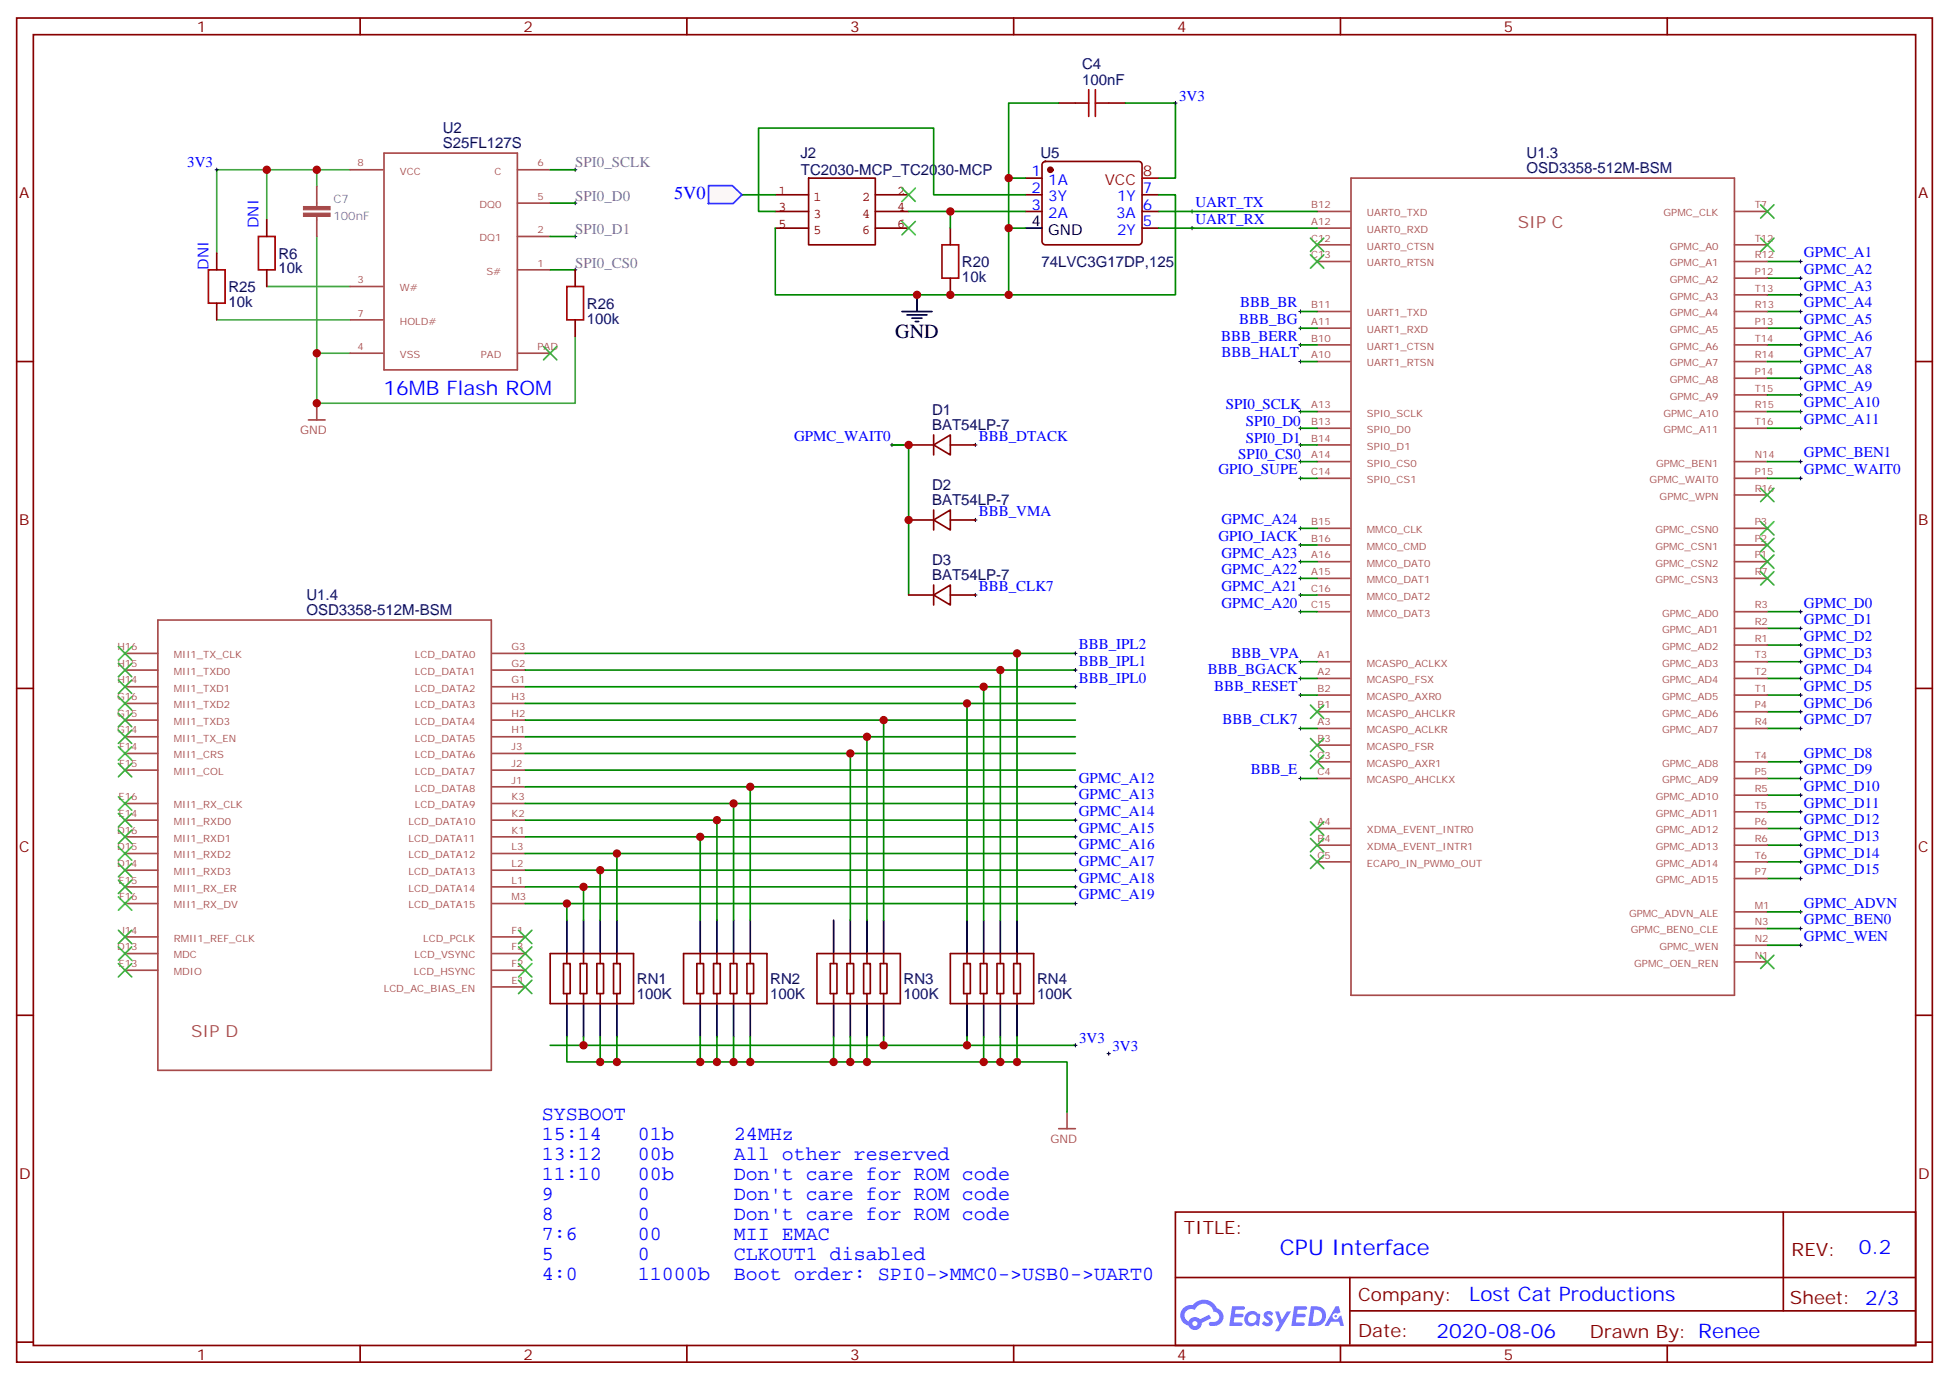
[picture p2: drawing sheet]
<svg xmlns="http://www.w3.org/2000/svg" width="412mm" height="292mm" viewBox="0 0 412 292" stroke-linecap="round" stroke-linejoin="round" font-family="sans-serif">
<g fill="none" stroke="#870000" stroke-width=".35">
<path d="M3.5 3.8h405.4v284.3h-405.4zM7.1 7.3h398.2v277.3h-398.2zM76.2 3.8v3.5M145.3 3.8v3.5M214.5 3.8v3.5M283.6 3.8v3.5M352.8 3.8v3.5M3.5 76.5h3.6M405.3 76.5h3.6M3.5 145.6h3.6M405.3 145.6h3.6M3.5 214.8h3.6"/>
<path d="M405.3 214.8h3.6M248.7 256.4h156.6v28.2h-156.6zM377.3 256.4v20.9M248.7 270.2h156.5M285.6 277.3h119.6M285.6 270.2v14.2M3.5 283.9h3.6M76.2 284.6v3.5M145.3 284.6v3.5M214.5 284.6v3.5M283.6 284.6v3.5M352.8 284.6v3.5"/>
<path d="M405.3 283.9h3.6"/>
</g>
<g fill="#5487ff">
<path d="M267.7 277.6a1.22 1.22 0 0 1 1.7 .2l-.4 .6a.47 .47 0 0 0-.3-.4 .47 .47 0 0 0-.5 .2v.1a1.55 1.55 0 0 1 1.1 1.5 1.34 1.34 0 0 1-2.3 .2l.5-.6 .7 .5a.29 .29 0 0 0 .3-.3 .29 .29 0 0 0-.2-.3 1.04 1.04 0 0 1-.6-1.7z"/>
<path d="M260.7 276.3h2.1a.43 .43 0 0 1 .5 .1 .43 .43 0 0 1 .1 .5l-.3 .2h-1.7l-.1 .8h1.5a.37 .37 0 0 1 .3 .4 .37 .37 0 0 1-.3 .4h-1.6l-.2 1.1h1.3a.43 .43 0 0 1 .5 0 .43 .43 0 0 1 .1 .5l-.3 .2h-2.5z"/>
<path d="M273.8 276.3h2.2a.43 .43 0 0 1 .4 .1 .43 .43 0 0 1 .1 .5l-.3 .2h-1.6l-.2 .8h1.6a.37 .37 0 0 1 .3 .4 .37 .37 0 0 1-.4 .4h-1.6l-.1 1.1h1.3a.43 .43 0 0 1 .4 0 .43 .43 0 0 1 .1 .5l-.3 .2h-2.4z"/>
<path d="M282.6 276.3h.7l.3 1.3-.6 .3a.69 .69 0 0 0-1 .3 .69 .69 0 0 0 .4 .9 .69 .69 0 0 0 .9-.6l.5-.2 .6 2.2h-.8l-.2-.9h-1.8l-.5 .9h-.8z"/>
<path d="M269.8 277.4h.8l.6 1.8 1.1-1.8h.9l-2.6 4.2h-.8l.9-1.5z"/>
<path d="M277.4 276.3l-.6 4.2h1.3a2.11 2.11 0 0 0 2.5-2.1 2.11 2.11 0 0 0-2.5-2.1zM278.1 277.1a1.39 1.39 0 0 1 1.7 1.4 1.39 1.39 0 0 1-1.8 1.3h-.3z"/>
<path d="M263.7 277.9a1.47 1.47 0 0 0-.1 2.1 1.47 1.47 0 0 0 2.1 .2l.7 .3 .3-2.3-.2-.3h-.4a1.49 1.49 0 0 0-2.4 0zM264.4 278.3a.92 .92 0 0 1 1.5 .5 .92 .92 0 0 1-1.3 1.1 .9 .9 0 0 1-.2-1.6z"/>
<path d="M250.4 276.7a2.18 2.18 0 0 0 1.1 3.7 1.44 1.44 0 0 0 1.6 .9 1.44 1.44 0 0 0 1.2-1.4l2-1.1-.5-.7-1.9 1a1.47 1.47 0 0 0-2.4 .4 1.39 1.39 0 0 1-.7-1.9 1.39 1.39 0 0 1 2-.5 2.08 2.08 0 0 1 2.2-1.3 2.08 2.08 0 0 1 1.8 1.7 1.07 1.07 0 0 1 1.2 1 1.07 1.07 0 0 1-1 1.1h-.7a.43 .43 0 0 0-.5 .4 .43 .43 0 0 0 .4 .5 2 2 0 0 0 2.4-1 2 2 0 0 0-.7-2.6l-.4-.2a2.98 2.98 0 0 0-5.1-.6l-1.1 .1zM252.3 280a.55 .55 0 0 1 1.1 0 .55 .55 0 0 1-1.1 0z"/>
<circle cx="282.6" cy="278.4" r=".26"/>
</g>
<g fill="none" stroke="#a64a4a" stroke-width=".35">
<path d="M67 39.4v3.5M74.1 35.9h6.9M81.3 32.4h28.2v45.8h-28.2zM109.5 35.9h6.9M285.9 37.7h81.1v172.8h-81.1zM67 43v.7M67 45.8v4.2M109.5 57.1h6.9M109.5 50h6.9M109.5 43h6.9M278.7 51.8h6.9M278.7 55.3h6.9"/>
<path d="M278.7 44.7h6.9M278.7 48.3h6.9M367 58.8h6.9M367 51.8h6.9M367 55.3h6.9M367 44.7h6.9M74.1 60.6h6.9M74.1 74.7h6.9M74.1 67.7h6.9M109.5 74.7h6.9M278.7 65.9h6.9M278.7 76.5h6.9"/>
<path d="M278.7 73h6.9M278.7 69.4h6.9M367 62.4h6.9M367 65.9h6.9M367 76.5h6.9M367 73h6.9M367 69.4h6.9M65.3 88.8h3.5M67 85.3v3.5M278.7 97.6h6.9M278.7 94.1h6.9M278.7 87.1h6.9"/>
<path d="M278.7 90.6h6.9M367 97.6h6.9M367 87.1h6.9M367 90.6h6.9M367 80h6.9M367 83.5h6.9M278.7 111.8h6.9M278.7 101.2h6.9M278.7 115.3h6.9M278.7 118.8h6.9M367 111.8h6.9M367 101.2h6.9"/>
<path d="M367 115.3h6.9M367 118.8h6.9M367 104.7h6.9M26.5 138.2h6.9M33.4 131.2h70.6v95.2h-70.6zM104.2 138.2h6.9M278.7 122.3h6.9M278.7 125.9h6.9M278.7 129.4h6.9M278.7 140h6.9M367 122.3h6.9M367 129.4h6.9"/>
<path d="M367 132.9h6.9M367 136.5h6.9M367 140h6.9M26.5 159.4h6.9M26.5 155.9h6.9M26.5 152.3h6.9M26.5 148.8h6.9M26.5 145.3h6.9M26.5 141.7h6.9M104.2 159.4h6.9M104.2 155.9h6.9M104.2 152.3h6.9"/>
<path d="M104.2 148.8h6.9M104.2 145.3h6.9M104.2 141.7h6.9M278.7 154.1h6.9M278.7 157.6h6.9M278.7 143.5h6.9M278.7 147h6.9M278.7 150.6h6.9M367 154.1h6.9M367 143.5h6.9M367 147h6.9M367 150.6h6.9"/>
<path d="M26.5 162.9h6.9M26.5 177h6.9M26.5 170h6.9M26.5 173.5h6.9M104.2 162.9h6.9M104.2 177h6.9M104.2 170h6.9M104.2 166.4h6.9M104.2 173.5h6.9M278.7 161.1h6.9M278.7 164.7h6.9M278.7 175.3h6.9"/>
<path d="M278.7 178.8h6.9M367 161.1h6.9M367 164.7h6.9M367 175.3h6.9M367 178.8h6.9M367 168.2h6.9M367 171.7h6.9M26.5 198.2h6.9M26.5 187.6h6.9M26.5 191.1h6.9M26.5 180.6h6.9M26.5 184.1h6.9"/>
<path d="M104.2 198.2h6.9M104.2 187.6h6.9M104.2 191.1h6.9M104.2 180.6h6.9M104.2 184.1h6.9M278.7 182.3h6.9M367 182.3h6.9M367 185.8h6.9M367 192.9h6.9M367 196.4h6.9M367 200h6.9M26.5 205.2h6.9"/>
<path d="M26.5 201.7h6.9M104.2 208.8h6.9M104.2 205.2h6.9M104.2 201.7h6.9M367 203.5h6.9"/>
</g>
<g fill="none" stroke="#000" stroke-width=".21">
<path d="M121.4 35.9h.7M121.7 35.6v.7M121.4 57.1h.7M121.4 43h.7M121.4 50h.7M121.7 42.6v.7M121.7 49.7v.7M121.7 56.7v.7M251.9 44.7h.7M251.9 48.3h.7M252.2 44.4v.7M252.2 47.9v.7"/>
<path d="M380.6 55.3h.8M380.6 58.8h.8M381 55v.7M381 58.5v.7M274.8 73h.7M274.8 76.5h.7M274.8 65.9h.7M274.8 69.4h.7M275.2 65.5v.8M275.2 69.1v.7M275.2 72.6v.7M275.2 76.1v.7"/>
<path d="M380.6 73h.8M380.6 76.5h.8M380.6 65.9h.8M380.6 69.4h.8M380.6 62.4h.8M381 62v.7M381 65.5v.8M381 69.1v.7M381 72.6v.7M381 76.1v.7M381 79.7v.7M188.4 94.1h.7"/>
<path d="M188.7 93.8v.7M206 94.1h.7M206.4 93.8v.7M274.8 87.1h.7M274.8 94.1h.7M274.8 90.6h.7M274.8 97.6h.7M275.2 86.7v.7M275.2 90.2v.7M275.2 93.8v.7M275.2 97.3v.7M380.6 87.1h.8"/>
<path d="M380.6 90.6h.8M380.6 97.6h.8M380.6 80h.8M380.6 83.5h.8M381 83.2v.7M381 86.7v.7M381 90.2v.7M381 97.3v.7M206 110h.7M206.4 109.6v.7M274.8 118.8h.7M275.2 118.5v.7"/>
<path d="M380.6 101.2h.8M381 100.8v.7M206 125.9h.7M206.4 125.5v.7M274.8 129.4h.7M274.8 125.9h.7M274.8 122.3h.7M274.8 140h.7M275.2 122v.7M275.2 125.5v.7M275.2 129v.8M275.2 139.6v.7"/>
<path d="M380.6 129.4h.8M380.6 132.9h.8M380.6 136.5h.8M380.6 140h.8M381 129v.8M381 132.6v.7M381 136.1v.7M381 139.6v.7M274.8 154.1h.7M274.8 143.5h.7M274.8 147h.7M275.2 143.2v.7"/>
<path d="M275.2 146.7v.7M275.2 153.7v.7M380.6 154.1h.8M380.6 143.5h.8M380.6 147h.8M380.6 150.6h.8M381 143.2v.7M381 146.7v.7M381 150.2v.7M381 153.7v.7M274.8 164.7h.7M275.2 164.3v.7"/>
<path d="M380.6 164.7h.8M380.6 161.1h.8M380.6 168.2h.8M380.6 171.7h.8M380.6 175.3h.8M380.6 178.8h.8M381 160.8v.7M381 164.3v.7M381 167.9v.7M381 171.4v.7M381 174.9v.7M381 178.4v.7"/>
<path d="M380.6 196.4h.8M380.6 200h.8M380.6 182.3h.8M380.6 185.8h.8M380.6 192.9h.8M381 182v.7M381 185.5v.7M381 192.5v.8M381 196.1v.7M381 199.6v.7"/>
</g>
<g fill="none" stroke="#008700" stroke-width=".35">
<path d="M213.4 37.7h3.6M224 21.8h-10.6v26.5h3.6M238.1 21.8h10.6v15.9h-3.5M157 41.2h7M164 48.3v14.1h49.4v-14.1M192.3 44.7h24.7M201.1 44.7v3.6M217 41.2h-19.4v-14.1h-37.1v17.6h3.5M245.2 41.2h3.5v21.2h-35.3M245.2 48.3h33.5M245.2 44.7h33.5M373.9 58.8h7.1"/>
<path d="M373.9 55.3h7.1M275.2 69.4h3.5M275.2 65.9h3.5M275.2 73h3.5M275.2 76.5h3.5M373.9 69.4h7.1M373.9 65.9h7.1M373.9 62.4h7.1M373.9 73h7.1M373.9 76.5h7.1M192.3 94.1h-3.6h3.6v31.8M275.2 97.6h3.5"/>
<path d="M275.2 90.6h3.5M275.2 94.1h3.5M275.2 87.1h3.5M373.9 97.6h7.1M373.9 90.6h7.1M373.9 87.1h7.1M373.9 80h7.1M373.9 83.5h7.1M275.2 118.8h3.5M373.9 101.2h7.1M111.1 138.2h116.4M275.2 129.4h3.5"/>
<path d="M275.2 140h3.5M275.2 122.3h3.5M275.2 125.9h3.5M373.9 129.4h7.1M373.9 132.9h7.1M373.9 136.5h7.1M373.9 140h7.1M111.1 148.8h116.4M111.1 152.3h116.4M111.1 155.9h116.4M111.1 145.3h116.4M111.1 141.7h116.4"/>
<path d="M111.1 159.4h116.4M275.2 143.5h3.5M275.2 147h3.5M275.2 154.1h3.5M373.9 143.5h7.1M373.9 147h7.1M373.9 150.6h7.1M373.9 154.1h7.1M111.1 166.4h116.4M111.1 177h116.4M111.1 173.5h116.4M111.1 170h116.4"/>
<path d="M111.1 162.9h116.4M275.2 164.7h3.5M373.9 161.1h7.1M373.9 164.7h7.1M373.9 168.2h7.1M373.9 171.7h7.1M373.9 175.3h7.1M373.9 178.8h7.1M111.1 180.6h116.4M111.1 184.1h116.4M111.1 187.6h116.4M111.1 191.1h116.4"/>
<path d="M373.9 182.3h7.1M373.9 185.8h7.1M373.9 196.4h7.1M373.9 200h7.1M373.9 192.9h7.1"/>
</g>
<path d="M56.4 35.9v10.6M67 35.9v3.5M74.1 35.9h-28.2v17.7M67 50v35.3h54.7v-14.1M45.9 67.7h28.2M56.4 60.6h17.7M67 74.7h7.1" fill="none" stroke="#4aa64a" stroke-width=".35"/>
<g fill="none" stroke="#3c3" stroke-width=".35">
<path d="M190.9 39.8l2.8 2.8M193.7 39.8l-2.8 2.8M190.9 46.8l2.8 2.9M193.7 46.8l-2.8 2.9M277.3 53.9l2.8 2.8M277.3 50.4l2.8 2.8M280.1 53.9l-2.8 2.8M280.1 50.4l-2.8 2.8M372.5 50.4l2.9 2.8M372.5 43.3l2.9 2.8M375.4 50.4l-2.9 2.8M375.4 43.3l-2.9 2.8"/>
<path d="M115 73.3l2.8 2.8M117.8 73.3l-2.8 2.8M372.5 117.4l2.9 2.8M372.5 113.9l2.9 2.8M372.5 103.3l2.9 2.8M372.5 110.3l2.9 2.9M375.4 117.4l-2.9 2.8M375.4 113.9l-2.9 2.8M375.4 103.3l-2.9 2.8M375.4 110.3l-2.9 2.9M25 136.8l2.9 2.8M27.9 136.8l-2.9 2.8"/>
<path d="M372.5 120.9l2.9 2.9M375.4 120.9l-2.9 2.9M25 158l2.9 2.8M25 154.4l2.9 2.9M25 150.9l2.9 2.8M25 147.4l2.9 2.8M25 143.9l2.9 2.8M25 140.3l2.9 2.9M27.9 158l-2.9 2.8M27.9 154.4l-2.9 2.9M27.9 150.9l-2.9 2.8M27.9 147.4l-2.9 2.8"/>
<path d="M27.9 143.9l-2.9 2.8M27.9 140.3l-2.9 2.9M277.3 149.2l2.8 2.8M277.3 156.2l2.8 2.8M277.3 159.7l2.8 2.9M280.1 149.2l-2.8 2.8M280.1 156.2l-2.8 2.8M280.1 159.7l-2.8 2.9M25 179.1l2.9 2.9M25 175.6l2.9 2.8M25 172.1l2.9 2.8M25 168.6l2.9 2.8"/>
<path d="M25 161.5l2.9 2.8M27.9 179.1l-2.9 2.9M27.9 175.6l-2.9 2.8M27.9 172.1l-2.9 2.8M27.9 168.6l-2.9 2.8M27.9 161.5l-2.9 2.8M277.3 173.8l2.8 2.9M277.3 177.4l2.8 2.8M280.1 173.8l-2.8 2.9M280.1 177.4l-2.8 2.8M25 196.8l2.9 2.8M25 189.7l2.9 2.8"/>
<path d="M25 186.2l2.9 2.8M25 182.7l2.9 2.8M27.9 196.8l-2.9 2.8M27.9 189.7l-2.9 2.8M27.9 186.2l-2.9 2.8M27.9 182.7l-2.9 2.8M109.7 196.8l2.8 2.8M112.5 196.8l-2.8 2.8M277.3 180.9l2.8 2.8M280.1 180.9l-2.8 2.8M25 203.8l2.9 2.9M25 200.3l2.9 2.8"/>
<path d="M27.9 203.8l-2.9 2.9M27.9 200.3l-2.9 2.8M109.7 200.3l2.8 2.8M109.7 203.8l2.8 2.9M109.7 207.4l2.8 2.8M112.5 200.3l-2.8 2.8M112.5 203.8l-2.8 2.9M112.5 207.4l-2.8 2.8M372.5 202.1l2.9 2.8M375.4 202.1l-2.9 2.8"/>
</g>
<path d="M217 37.7h3.5M220.7 34.4l.5-.3h19.7a.71 .71 0 0 1 .8 .8v16.2a.76 .76 0 0 1-.8 .7h-19.7a.76 .76 0 0 1-.7-.7v-16.2zM224 21.8h3.5M234.6 21.8h3.5M201.1 48.3v3.5M201.1 58.8v3.6M217 41.2h3.5M217 44.7h3.5M241.7 41.2h3.5M241.7 44.7h3.5M241.7 48.3h3.5" fill="none" stroke="#870000" stroke-width=".35"/>
<circle cx="222.2" cy="35.9" r=".53" fill="#870000" stroke="#870000" stroke-width=".35"/>
<path d="M217 48.3h3.5M190.9 65.9h6.3M191.9 66.6h4.2M193 67.3h2.1M193.7 68h.7M194 62.4v3.5" fill="none" stroke="#000" stroke-width=".35"/>
<path d="M241.7 37.7h3.5" fill="none" stroke="#f00" stroke-width=".35"/>
<path d="M230.4 19v5.6M231.8 19v5.6M227.5 21.8h2.9M231.8 21.8h2.8M199.3 51.8h3.5v7h-3.5z" fill="none" stroke="#a10000" stroke-width=".35"/>
<path d="M171.1 37.7h14.1v14.1h-14.1zM164 41.2h7.1M164 44.7h7.1M164 48.3h7.1M185.2 41.2h7.1M185.2 44.7h7.1M185.2 48.3h7.1" fill="none" stroke="#850000" stroke-width=".35"/>
<g fill="#a64a4a" stroke="#a64a4a" stroke-width=".21">
<path d="M64.2 43.7h5.6v.7h-5.6z"/>
<path d="M64.2 45.1h5.6v.7h-5.6z"/>
</g>
<path d="M149.9 39.3h5.1l2 1.9-1.9 1.9h-5.3z" fill="#fff7f7" stroke="#420aff" stroke-width=".35"/>
<g fill="none" stroke="#870000" stroke-width=".35">
<path d="M45.9 53.6v3.5M56.4 46.5v3.5M56.4 57.1v3.5M121.7 57.1v3.5M45.9 64.1v3.6M121.7 67.7v3.5M192.3 94.1h5.3M197.6 94.1l3.5-2.1v4.2zM197.6 92v4.2M201.1 94.1h5.3M192.3 110h5.3M197.6 110l3.5-2.1v4.2z"/>
<path d="M197.6 107.9v4.2M201.1 110h5.3M192.3 125.9h5.3M197.6 125.9l3.5-2.1v4.2zM197.6 123.8v4.2M201.1 125.9h5.3M116.4 201.7h17.7v10.6h-17.7zM119.2 203.8h1.4v6.4h-1.4zM119.9 201.7v2.1M119.9 210.2v2.1M122.8 203.8h1.4v6.4h-1.4zM123.5 201.7v2.1"/>
<path d="M123.5 210.2v2.1M126.3 203.8h1.4v6.4h-1.4zM127 201.7v2.1M127 210.2v2.1M129.8 203.8h1.4v6.4h-1.4zM130.5 201.7v2.1M130.5 210.2v2.1M144.6 201.7h17.7v10.6h-17.7zM147.5 203.8h1.4v6.4h-1.4zM148.2 201.7v2.1M148.2 210.2v2.1M151 203.8h1.4v6.4h-1.4z"/>
<path d="M151.7 201.7v2.1M151.7 210.2v2.1M154.5 203.8h1.4v6.4h-1.4zM155.2 201.7v2.1M155.2 210.2v2.1M158 203.8h1.5v6.4h-1.5zM158.7 201.7v2.1M158.7 210.2v2.1M172.9 201.7h17.6v10.6h-17.6zM175.7 203.8h1.4v6.4h-1.4zM176.4 201.7v2.1M176.4 210.2v2.1"/>
<path d="M179.2 203.8h1.4v6.4h-1.4zM179.9 201.7v2.1M179.9 210.2v2.1M182.7 203.8h1.4v6.4h-1.4zM183.4 201.7v2.1M183.4 210.2v2.1M186.3 203.8h1.4v6.4h-1.4zM187 201.7v2.1M187 210.2v2.1M201.1 201.7h17.6v10.6h-17.6zM203.9 203.8h1.4v6.4h-1.4zM204.6 201.7v2.1"/>
<path d="M204.6 210.2v2.1M207.4 203.8h1.4v6.4h-1.4zM208.1 201.7v2.1M208.1 210.2v2.1M211 203.8h1.4v6.4h-1.4zM211.7 201.7v2.1M211.7 210.2v2.1M214.5 203.8h1.4v6.4h-1.4zM215.2 201.7v2.1M215.2 210.2v2.1"/>
</g>
<path d="M44.1 57.1h3.5v7h-3.5zM54.7 50h3.5v7.1h-3.5zM119.9 60.6h3.6v7.1h-3.6z" fill="none" stroke="#a10000" stroke-width=".35"/>
<g fill="none" stroke="#000" stroke-width=".21">
<path d="M45.5 35.9h.7M45.9 35.6v.7M248.4 21.8h.7M248.7 21.4v.8M274.8 111.8h.7M274.8 101.2h.7M274.8 115.3h.7M275.2 100.8v.7M275.2 111.4v.7M275.2 114.9v.7M227.2 138.2h.7M227.5 137.9v.7"/>
<path d="M227.2 145.3h.7M227.2 141.7h.7M227.5 141.4v.7M227.5 144.9v.7M227.2 177h.7M227.2 173.5h.7M227.2 170h.7M227.2 166.4h.7M227.5 166.1v.7M227.5 169.6v.7M227.5 173.1v.7M227.5 176.7v.7"/>
<path d="M227.2 191.1h.7M227.2 187.6h.7M227.2 184.1h.7M227.2 180.6h.7M227.5 180.2v.7M227.5 183.7v.7M227.5 187.3v.7M227.5 190.8v.7M227.2 221.1h.7M227.5 220.8v.7"/>
</g>
<g fill="none" stroke="#008700" stroke-width=".35">
<path d="M116.4 35.9h5.3M116.4 57.1h5.3M116.4 50h5.3M116.4 43h5.3M275.2 111.8h3.5M275.2 101.2h3.5M275.2 115.3h3.5M215.2 138.2v56.5M179.9 159.4v35.3M183.4 155.9v38.8M187 152.3v42.4M204.6 148.8v45.9"/>
<path d="M208.1 145.3v49.4M211.7 141.7v53M148.2 177v17.7M151.7 173.5v21.2M155.2 170v24.7M158.7 166.4v28.3M119.9 191.1v3.6M123.5 187.6v7.1M127 184.1v10.6M130.5 180.6v14.1M119.9 219.4v5.2h105.9v10.6M123.5 219.4v1.7"/>
<path d="M127 219.4v5.2M130.5 219.4v5.2M148.2 219.4v5.2M151.7 219.4v5.2M155.2 219.4v5.2M158.7 219.4v5.2M176.4 219.4v5.2M179.9 219.4v5.2M183.4 219.4v5.2M187 219.4v1.7M204.6 219.4v1.7M208.1 219.4v5.2"/>
<path d="M211.7 219.4v5.2M215.2 219.4v5.2M116.4 221.1h111.1"/>
</g>
<g fill="none" stroke="#000" stroke-width=".35">
<path d="M119.9 194.7v7M123.5 194.7v7M127 194.7v7M130.5 194.7v7M148.2 194.7v7M151.7 194.7v7M155.2 194.7v7M158.7 194.7v7M176.4 194.7v7M179.9 194.7v7M183.4 194.7v7M187 194.7v7"/>
<path d="M204.6 194.7v7M208.1 194.7v7M211.7 194.7v7M215.2 194.7v7M119.9 212.3v7.1M123.5 212.3v7.1M127 212.3v7.1M130.5 212.3v7.1M148.2 212.3v7.1M151.7 212.3v7.1M155.2 212.3v7.1M158.7 212.3v7.1"/>
<path d="M176.4 212.3v7.1M179.9 212.3v7.1M183.4 212.3v7.1M187 212.3v7.1M204.6 212.3v7.1M208.1 212.3v7.1M211.7 212.3v7.1M215.2 212.3v7.1"/>
</g>
<path d="M224 238.8h3.5M225.8 235.2v3.6" fill="none" stroke="#a64a4a" stroke-width=".35"/>
<g fill="#c00">
<circle cx="56.4" cy="35.9" r=".88"/>
<circle cx="67" cy="35.9" r=".88"/>
<circle cx="192.3" cy="94.1" r=".88"/>
<circle cx="213.4" cy="48.3" r=".88"/>
<circle cx="201.1" cy="44.7" r=".88"/>
<circle cx="201.1" cy="62.4" r=".88"/>
<circle cx="213.4" cy="62.4" r=".88"/>
<circle cx="213.4" cy="37.7" r=".88"/>
<circle cx="194" cy="62.4" r=".88"/>
<circle cx="192.3" cy="110" r=".88"/>
<circle cx="67" cy="74.7" r=".88"/>
<circle cx="67" cy="85.3" r=".88"/>
<circle cx="127" cy="184.1" r=".88"/>
<circle cx="130.5" cy="180.6" r=".88"/>
<circle cx="119.9" cy="191.1" r=".88"/>
<circle cx="123.5" cy="187.6" r=".88"/>
<circle cx="148.2" cy="177" r=".88"/>
<circle cx="151.7" cy="173.5" r=".88"/>
<circle cx="155.2" cy="170" r=".88"/>
<circle cx="158.8" cy="166.4" r=".88"/>
<circle cx="179.9" cy="159.4" r=".88"/>
<circle cx="183.4" cy="155.9" r=".88"/>
<circle cx="187" cy="152.3" r=".88"/>
<circle cx="204.6" cy="148.8" r=".88"/>
<circle cx="208.1" cy="145.3" r=".88"/>
<circle cx="211.7" cy="141.7" r=".88"/>
<circle cx="215.2" cy="138.2" r=".88"/>
<circle cx="123.5" cy="221.1" r=".88"/>
<circle cx="204.6" cy="221.1" r=".88"/>
<circle cx="187" cy="221.1" r=".88"/>
<circle cx="127" cy="224.6" r=".88"/>
<circle cx="130.5" cy="224.6" r=".88"/>
<circle cx="148.2" cy="224.6" r=".88"/>
<circle cx="151.7" cy="224.6" r=".88"/>
<circle cx="155.2" cy="224.6" r=".88"/>
<circle cx="158.8" cy="224.6" r=".88"/>
<circle cx="176.4" cy="224.6" r=".88"/>
<circle cx="179.9" cy="224.6" r=".88"/>
<circle cx="183.4" cy="224.6" r=".88"/>
<circle cx="208.1" cy="224.6" r=".88"/>
<circle cx="211.7" cy="224.6" r=".88"/>
<circle cx="215.2" cy="224.6" r=".88"/>
</g>
<path d="M234.2 222.9h.7M234.6 222.5v.7" fill="none" stroke="#000" stroke-width=".21"/>
<text font-size="4.6" fill="#00f" x="270.8" y="265.4">CPU Interface</text>
<text font-size="4.2" x="189.4" y="71.5">GND</text>
<g font-size="4.2" fill="#00f">
<text x="81.1" y="83.5">16MB Flash ROM</text>
<text x="114.7" y="237">SYSBOOT</text>
<text x="114.7" y="241.2">15:14</text>
<text x="114.7" y="245.5">13:12</text>
<text x="135" y="241.2">01b</text>
<text x="135" y="245.5">00b</text>
<text x="155.3" y="241.2">24MHz</text>
<text x="155.3" y="245.5">All other reserved</text>
<text x="114.7" y="249.7">11:10</text>
<text x="135" y="249.7">00b</text>
<text x="155.3" y="249.7">Don't care for ROM code</text>
<text x="114.7" y="253.9">9</text>
<text x="135" y="253.9">0</text>
<text x="155.3" y="253.9">Don't care for ROM code</text>
<text x="114.7" y="258.2">8</text>
<text x="114.7" y="262.4">7:6</text>
<text x="135" y="258.2">0</text>
<text x="135" y="262.4">00</text>
<text x="155.3" y="258.2">Don't care for ROM code</text>
<text x="155.3" y="262.4">MII EMAC</text>
<text x="114.7" y="266.6">5</text>
<text x="135" y="266.6">0</text>
<text x="155.3" y="266.6">CLKOUT1 disabled</text>
<text x="393.3" y="265.2">0.2</text>
<text x="114.7" y="270.9">4:0</text>
<text x="135" y="270.9">11000b</text>
<text x="155.3" y="270.9">Boot order: SPI0-&gt;MMC0-&gt;USB0-&gt;UART0</text>
<text x="310.9" y="275.2">Lost Cat Productions</text>
<text x="304" y="283">2020-08-06</text>
</g>
<text font-size="3.9" fill="#00f" x="142.6" y="42.1">5V0</text>
<g font-size="3.9" fill="#800">
<text x="250.5" y="261">TITLE:</text>
<text x="379.1" y="265.7">REV:</text>
<text x="287.4" y="275.2">Company:</text>
<text x="378.7" y="275.8">Sheet: 2/3</text>
<text x="287.4" y="282.9">Date:</text>
<text x="336.4" y="282.9">Drawn By: Renee</text>
</g>
<g font-size="3.5" fill="#a54b4b">
<text x="321.1" y="48.3">SIP C</text>
<text x="40.5" y="219.4">SIP D</text>
</g>
<g font-size="3.2" fill="#800">
<text x="41.6" y="6.8">1</text>
<text x="110.8" y="6.8">2</text>
<text x="179.9" y="6.8">3</text>
<text x="249.1" y="6.8">4</text>
<text x="318.2" y="6.8">5</text>
<text x="4.1" y="41.9">A</text>
<text x="405.9" y="41.9">A</text>
<text x="4.1" y="111.1">B</text>
<text x="405.9" y="111.1">B</text>
<text x="4.1" y="180.2">C</text>
<text x="405.9" y="180.2">C</text>
<text x="4.1" y="249.3">D</text>
<text x="405.9" y="249.3">D</text>
<text x="41.6" y="287.6">1</text>
<text x="110.8" y="287.6">2</text>
<text x="179.9" y="287.6">3</text>
<text x="249.1" y="287.6">4</text>
<text x="318.2" y="287.6">5</text>
</g>
<g font-size="3.2" fill="#000080">
<text x="229" y="17.9">100nF</text>
<text x="229" y="14.7">C4</text>
<text x="93.7" y="28.2">U2</text>
<text x="93.7" y="31.3">S25FL127S</text>
<text x="169.4" y="33.5">J2</text>
<text x="220.1" y="33.5">U5</text>
<text x="323" y="33.5">U1.3</text>
<text x="169.5" y="37">TC2030-MCP_TC2030-MCP</text>
<text x="323" y="36.6">OSD3358-512M-BSM</text>
<text x="58.9" y="57.9">10k</text>
<text x="58.9" y="54.7">R6</text>
<text x="203.6" y="59.6">10k</text>
<text x="203.6" y="56.5">R20</text>
<text x="220.4" y="56.4">74LVC3G17DP,125</text>
<text x="48.3" y="64.9">10k</text>
<text x="48.3" y="61.8">R25</text>
<text x="124.2" y="65.3">R26</text>
<text x="124.2" y="68.4">100k</text>
<text x="197.2" y="87.8">D1</text>
<text x="197.2" y="90.9">BAT54LP-7</text>
<text x="197.2" y="106.8">BAT54LP-7</text>
<text x="197.2" y="103.6">D2</text>
<text x="197.2" y="119.5">D3</text>
<text x="197.2" y="122.7">BAT54LP-7</text>
<text x="64.8" y="130.1">OSD3358-512M-BSM</text>
<text x="64.8" y="127">U1.4</text>
<text x="134.8" y="208.1">RN1</text>
<text x="163" y="208.1">RN2</text>
<text x="191.2" y="208.1">RN3</text>
<text x="219.4" y="208.1">RN4</text>
<text x="134.8" y="211.4">100K</text>
<text x="163" y="211.4">100K</text>
<text x="191.2" y="211.4">100K</text>
<text x="219.4" y="211.4">100K</text>
</g>
<g font-size="3.2" fill="#00f">
<text x="249.5" y="21.3">3V3</text>
<text x="39.6" y="35.4">3V3</text>
<text x="218.3" y="37.3">1</text>
<text x="218.3" y="40.9">2</text>
<text x="221.8" y="39.1">1A</text>
<text x="241.8" y="40.9">7</text>
<text x="218.3" y="44.4">3</text>
<text x="221.8" y="42.6">3Y</text>
<text x="221.8" y="46.1">2A</text>
<text x="236.2" y="46.1">3A</text>
<text x="236.4" y="42.6">1Y</text>
<text x="241.8" y="47.9">5</text>
<text x="241.8" y="44.4">6</text>
<text x="252.9" y="43.9">UART_TX</text>
<text x="252.9" y="47.4">UART_RX</text>
<text x="54.7" y="48.3" transform="rotate(-90 54.7 48.3)">DNI</text>
<text x="236.4" y="49.7">2Y</text>
<text x="44.1" y="57.1" transform="rotate(-90 44.1 57.1)">DNI</text>
<text x="381.7" y="54.4">GPMC_A1</text>
<text x="381.7" y="58">GPMC_A2</text>
<text x="262.4" y="65">BBB_BR</text>
<text x="381.7" y="61.5">GPMC_A3</text>
<text x="381.7" y="65">GPMC_A4</text>
<text x="262.2" y="68.5">BBB_BG</text>
<text x="381.7" y="68.5">GPMC_A5</text>
<text x="258.4" y="72.1">BBB_BERR</text>
<text x="258.5" y="75.6">BBB_HALT</text>
<text x="381.7" y="72.1">GPMC_A6</text>
<text x="381.7" y="75.6">GPMC_A7</text>
<text x="381.7" y="79.1">GPMC_A8</text>
<text x="381.7" y="82.7">GPMC_A9</text>
<text x="259.4" y="86.6">SPI0_SCLK</text>
<text x="381.7" y="86.2">GPMC_A10</text>
<text x="381.7" y="89.7">GPMC_A11</text>
<text x="168" y="93.2">GPMC_WAIT0</text>
<text x="207.1" y="93.2">BBB_DTACK</text>
<text x="263.6" y="93.6">SPI0_D1</text>
<text x="263.6" y="90.1">SPI0_D0</text>
<text x="257.8" y="100.3">GPIO_SUPE</text>
<text x="262" y="97.2">SPI0_CS0</text>
<text x="381.7" y="100.3">GPMC_WAIT0</text>
<text x="381.7" y="96.8">GPMC_BEN1</text>
<text x="207.1" y="109.1">BBB_VMA</text>
<text x="258.5" y="110.9">GPMC_A24</text>
<text x="257.8" y="114.4">GPIO_IACK</text>
<text x="258.5" y="117.9">GPMC_A23</text>
<text x="207.1" y="125">BBB_CLK7</text>
<text x="258.5" y="125">GPMC_A21</text>
<text x="258.5" y="121.5">GPMC_A22</text>
<text x="258.5" y="128.5">GPMC_A20</text>
<text x="381.7" y="128.5">GPMC_D0</text>
<text x="228.2" y="137.3">BBB_IPL2</text>
<text x="381.7" y="132">GPMC_D1</text>
<text x="381.7" y="135.6">GPMC_D2</text>
<text x="228.2" y="140.9">BBB_IPL1</text>
<text x="255.5" y="142.6">BBB_BGACK</text>
<text x="260.6" y="139.1">BBB_VPA</text>
<text x="381.7" y="139.1">GPMC_D3</text>
<text x="381.7" y="142.6">GPMC_D4</text>
<text x="228.2" y="144.4">BBB_IPL0</text>
<text x="256.9" y="146.2">BBB_RESET</text>
<text x="381.7" y="146.2">GPMC_D5</text>
<text x="381.7" y="149.7">GPMC_D6</text>
<text x="258.7" y="153.2">BBB_CLK7</text>
<text x="381.7" y="153.2">GPMC_D7</text>
<text x="381.7" y="160.3">GPMC_D8</text>
<text x="228.2" y="165.6">GPMC_A12</text>
<text x="264.7" y="163.8">BBB_E</text>
<text x="381.7" y="163.8">GPMC_D9</text>
<text x="381.7" y="167.3">GPMC_D10</text>
<text x="228.2" y="172.6">GPMC_A14</text>
<text x="228.2" y="169.1">GPMC_A13</text>
<text x="381.7" y="170.9">GPMC_D11</text>
<text x="228.2" y="179.7">GPMC_A16</text>
<text x="228.2" y="176.1">GPMC_A15</text>
<text x="381.7" y="174.4">GPMC_D12</text>
<text x="381.7" y="177.9">GPMC_D13</text>
<text x="228.2" y="183.2">GPMC_A17</text>
<text x="381.7" y="181.4">GPMC_D14</text>
<text x="381.7" y="185">GPMC_D15</text>
<text x="228.2" y="190.3">GPMC_A19</text>
<text x="228.2" y="186.7">GPMC_A18</text>
<text x="381.7" y="195.5">GPMC_BEN0</text>
<text x="381.7" y="192">GPMC_ADVN</text>
<text x="381.7" y="199.1">GPMC_WEN</text>
<text x="228.3" y="220.6">3V3</text>
<text x="235.4" y="222.4">3V3</text>
</g>
<g font-size="3.2" fill="#838383">
<text x="121.7" y="35.4">SPI0_SCLK</text>
<text x="121.7" y="42.5">SPI0_D0</text>
<text x="121.7" y="49.5">SPI0_D1</text>
<text x="121.7" y="56.6">SPI0_CS0</text>
</g>
<g font-size="3.2" fill="#f00">
<text x="233.7" y="39.1">VCC</text>
<text x="241.8" y="37.3">8</text>
</g>
<g font-size="3.2">
<text x="218.3" y="47.9">4</text>
<text x="221.8" y="49.7">GND</text>
</g>
<g font-size="2.8" fill="#840000">
<text x="164.7" y="41.2">1</text>
<text x="189.9" y="41.2">2</text>
<text x="164.7" y="44.7">3</text>
<text x="172.2" y="42.5">1</text>
<text x="172.2" y="46.1">3</text>
<text x="182.5" y="42.5">2</text>
<text x="182.5" y="46.1">4</text>
<text x="189.9" y="44.7">4</text>
<text x="164.7" y="48.2">5</text>
<text x="172.2" y="49.6">5</text>
<text x="182.5" y="49.6">6</text>
<text x="189.9" y="48.2">6</text>
</g>
<g font-size="2.5" fill="#838383">
<text x="70.6" y="46.5">100nF</text>
<text x="70.6" y="43">C7</text>
</g>
<g font-size="2.5" fill="#a54b4b">
<text x="63.5" y="91.9">GND</text>
<text x="222.2" y="241.8">GND</text>
</g>
<g font-size="2.1" fill="#a54b4b">
<text x="75.6" y="35.2">8</text>
<text x="113.7" y="35.2">6</text>
<text x="84.6" y="37">VCC</text>
<text x="104.6" y="37">C</text>
<text x="101.5" y="44">DQ0</text>
<text x="113.7" y="42.3">5</text>
<text x="277.4" y="44">B12</text>
<text x="277.4" y="47.6">A12</text>
<text x="289.2" y="45.8">UART0_TXD</text>
<text x="352" y="45.8">GPMC_CLK</text>
<text x="371.3" y="44">T7</text>
<text x="101.5" y="51.1">DQ1</text>
<text x="113.7" y="49.3">2</text>
<text x="277.4" y="51.1">C12</text>
<text x="289.2" y="52.8">UART0_CTSN</text>
<text x="289.2" y="49.3">UART0_RXD</text>
<text x="353.3" y="52.8">GPMC_A0</text>
<text x="371.3" y="51.1">T12</text>
<text x="75.6" y="59.9">3</text>
<text x="102.9" y="58.1">S#</text>
<text x="113.7" y="56.4">1</text>
<text x="277.4" y="54.6">C13</text>
<text x="289.2" y="56.4">UART0_RTSN</text>
<text x="353.3" y="59.9">GPMC_A2</text>
<text x="353.3" y="56.4">GPMC_A1</text>
<text x="371.3" y="58.1">P12</text>
<text x="371.3" y="54.6">R12</text>
<text x="84.6" y="61.6">W#</text>
<text x="277.4" y="65.2">B11</text>
<text x="353.3" y="63.4">GPMC_A3</text>
<text x="371.3" y="61.7">T13</text>
<text x="371.3" y="65.2">R13</text>
<text x="75.6" y="67">7</text>
<text x="84.6" y="68.7">HOLD#</text>
<text x="277.4" y="68.7">A11</text>
<text x="289.2" y="70.5">UART1_RXD</text>
<text x="289.2" y="66.9">UART1_TXD</text>
<text x="353.3" y="66.9">GPMC_A4</text>
<text x="353.3" y="70.5">GPMC_A5</text>
<text x="371.3" y="68.7">P13</text>
<text x="75.6" y="74">4</text>
<text x="84.6" y="75.8">VSS</text>
<text x="101.8" y="75.8">PAD</text>
<text x="113.7" y="74">PAD</text>
<text x="277.4" y="72.3">B10</text>
<text x="277.4" y="75.8">A10</text>
<text x="289.2" y="77.5">UART1_RTSN</text>
<text x="289.2" y="74">UART1_CTSN</text>
<text x="353.3" y="74">GPMC_A6</text>
<text x="353.3" y="77.5">GPMC_A7</text>
<text x="371.3" y="72.3">T14</text>
<text x="371.3" y="75.8">R14</text>
<text x="353.3" y="81.1">GPMC_A8</text>
<text x="371.3" y="79.3">P14</text>
<text x="371.3" y="82.8">T15</text>
<text x="277.4" y="89.9">B13</text>
<text x="277.4" y="86.4">A13</text>
<text x="289.2" y="88.1">SPI0_SCLK</text>
<text x="352" y="88.1">GPMC_A10</text>
<text x="353.3" y="84.6">GPMC_A9</text>
<text x="371.3" y="89.9">T16</text>
<text x="371.3" y="86.4">R15</text>
<text x="277.4" y="93.4">B14</text>
<text x="289.2" y="95.2">SPI0_D1</text>
<text x="289.2" y="91.6">SPI0_D0</text>
<text x="352" y="91.6">GPMC_A11</text>
<text x="277.4" y="100.5">C14</text>
<text x="277.4" y="97">A14</text>
<text x="289.2" y="98.7">SPI0_CS0</text>
<text x="350.4" y="98.7">GPMC_BEN1</text>
<text x="371.3" y="97">N14</text>
<text x="371.3" y="100.5">P15</text>
<text x="289.2" y="102.2">SPI0_CS1</text>
<text x="349" y="102.2">GPMC_WAIT0</text>
<text x="351.2" y="105.7">GPMC_WPN</text>
<text x="371.3" y="104">R16</text>
<text x="277.4" y="111.1">B15</text>
<text x="289.2" y="112.8">MMC0_CLK</text>
<text x="350.3" y="112.8">GPMC_CSN0</text>
<text x="371.3" y="111.1">P3</text>
<text x="277.4" y="114.6">B16</text>
<text x="277.4" y="118.1">A16</text>
<text x="289.2" y="116.3">MMC0_CMD</text>
<text x="289.2" y="119.9">MMC0_DAT0</text>
<text x="350.3" y="116.3">GPMC_CSN1</text>
<text x="350.3" y="119.9">GPMC_CSN2</text>
<text x="371.3" y="114.6">P2</text>
<text x="371.3" y="118.1">P1</text>
<text x="277.4" y="125.2">C16</text>
<text x="277.4" y="121.6">A15</text>
<text x="289.2" y="123.4">MMC0_DAT1</text>
<text x="350.3" y="123.4">GPMC_CSN3</text>
<text x="371.3" y="121.6">R7</text>
<text x="277.4" y="128.7">C15</text>
<text x="289.2" y="126.9">MMC0_DAT2</text>
<text x="289.2" y="130.4">MMC0_DAT3</text>
<text x="351.7" y="130.4">GPMC_AD0</text>
<text x="371.3" y="128.7">R3</text>
<text x="24.8" y="137.5">H16</text>
<text x="108.2" y="137.5">G3</text>
<text x="351.7" y="134">GPMC_AD1</text>
<text x="351.7" y="137.5">GPMC_AD2</text>
<text x="371.3" y="132.2">R2</text>
<text x="371.3" y="135.8">R1</text>
<text x="24.8" y="141.1">H15</text>
<text x="36.8" y="142.8">MII1_TXD0</text>
<text x="36.8" y="139.3">MII1_TX_CLK</text>
<text x="87.8" y="139.3">LCD_DATA0</text>
<text x="87.8" y="142.8">LCD_DATA1</text>
<text x="108.2" y="141.1">G2</text>
<text x="278.8" y="139.3">A1</text>
<text x="278.8" y="142.8">A2</text>
<text x="289.2" y="141">MCASP0_ACLKX</text>
<text x="351.7" y="141">GPMC_AD3</text>
<text x="371.3" y="139.3">T3</text>
<text x="371.3" y="142.8">T2</text>
<text x="24.8" y="148.1">G16</text>
<text x="24.8" y="144.6">H14</text>
<text x="36.8" y="149.8">MII1_TXD2</text>
<text x="36.8" y="146.3">MII1_TXD1</text>
<text x="87.8" y="146.3">LCD_DATA2</text>
<text x="87.8" y="149.8">LCD_DATA3</text>
<text x="108.2" y="144.6">G1</text>
<text x="108.2" y="148.1">H3</text>
<text x="278.8" y="149.9">B1</text>
<text x="278.8" y="146.3">B2</text>
<text x="289.2" y="144.6">MCASP0_FSX</text>
<text x="289.2" y="148.1">MCASP0_AXR0</text>
<text x="351.7" y="144.6">GPMC_AD4</text>
<text x="351.7" y="148.1">GPMC_AD5</text>
<text x="371.3" y="146.3">T1</text>
<text x="371.3" y="149.9">P4</text>
<text x="24.8" y="155.2">G14</text>
<text x="24.8" y="151.6">G15</text>
<text x="36.8" y="153.4">MII1_TXD3</text>
<text x="87.8" y="153.4">LCD_DATA4</text>
<text x="108.2" y="151.6">H2</text>
<text x="108.2" y="155.2">H1</text>
<text x="278.8" y="153.4">A3</text>
<text x="289.2" y="155.1">MCASP0_ACLKR</text>
<text x="289.2" y="151.6">MCASP0_AHCLKR</text>
<text x="351.7" y="151.6">GPMC_AD6</text>
<text x="351.7" y="155.1">GPMC_AD7</text>
<text x="371.3" y="153.4">R4</text>
<text x="25.2" y="158.7">F14</text>
<text x="36.8" y="160.4">MII1_CRS</text>
<text x="36.8" y="156.9">MII1_TX_EN</text>
<text x="87.8" y="156.9">LCD_DATA5</text>
<text x="87.8" y="160.4">LCD_DATA6</text>
<text x="108.2" y="158.7">J3</text>
<text x="278.8" y="160.5">C3</text>
<text x="278.8" y="156.9">B3</text>
<text x="289.2" y="158.7">MCASP0_FSR</text>
<text x="371.3" y="160.5">T4</text>
<text x="25.2" y="162.2">F15</text>
<text x="36.8" y="164">MII1_COL</text>
<text x="87.8" y="164">LCD_DATA7</text>
<text x="87.8" y="167.5">LCD_DATA8</text>
<text x="108.2" y="162.2">J2</text>
<text x="108.2" y="165.7">J1</text>
<text x="278.8" y="164">C4</text>
<text x="289.2" y="162.2">MCASP0_AXR1</text>
<text x="289.2" y="165.7">MCASP0_AHCLKX</text>
<text x="351.7" y="162.2">GPMC_AD8</text>
<text x="351.7" y="165.7">GPMC_AD9</text>
<text x="371.3" y="164">P5</text>
<text x="371.3" y="167.5">R5</text>
<text x="25.1" y="169.3">E16</text>
<text x="25.1" y="172.8">E14</text>
<text x="36.8" y="171">MII1_RX_CLK</text>
<text x="87.8" y="171">LCD_DATA9</text>
<text x="108.2" y="169.3">K3</text>
<text x="108.2" y="172.8">K2</text>
<text x="350.4" y="169.2">GPMC_AD10</text>
<text x="350.4" y="172.8">GPMC_AD11</text>
<text x="371.3" y="171">T5</text>
<text x="24.8" y="176.3">D16</text>
<text x="24.8" y="179.9">D15</text>
<text x="36.8" y="178.1">MII1_RXD1</text>
<text x="36.8" y="174.5">MII1_RXD0</text>
<text x="86.5" y="174.5">LCD_DATA10</text>
<text x="86.5" y="178.1">LCD_DATA11</text>
<text x="108.2" y="176.3">K1</text>
<text x="108.2" y="179.9">L3</text>
<text x="278.8" y="178.1">B4</text>
<text x="278.8" y="174.6">A4</text>
<text x="289.2" y="176.3">XDMA_EVENT_INTR0</text>
<text x="289.2" y="179.8">XDMA_EVENT_INTR1</text>
<text x="350.4" y="176.3">GPMC_AD12</text>
<text x="350.4" y="179.8">GPMC_AD13</text>
<text x="371.3" y="174.6">P6</text>
<text x="371.3" y="178.1">R6</text>
<text x="24.8" y="183.4">D14</text>
<text x="36.8" y="181.6">MII1_RXD2</text>
<text x="36.8" y="185.1">MII1_RXD3</text>
<text x="86.5" y="181.6">LCD_DATA12</text>
<text x="86.5" y="185.1">LCD_DATA13</text>
<text x="108.2" y="183.4">L2</text>
<text x="278.8" y="181.6">C5</text>
<text x="289.2" y="183.4">ECAP0_IN_PWM0_OUT</text>
<text x="350.4" y="183.4">GPMC_AD14</text>
<text x="371.3" y="181.6">T6</text>
<text x="371.3" y="185.1">P7</text>
<text x="25.1" y="186.9">E15</text>
<text x="25.2" y="190.4">F16</text>
<text x="36.8" y="188.6">MII1_RX_ER</text>
<text x="86.5" y="188.6">LCD_DATA14</text>
<text x="108.2" y="186.9">L1</text>
<text x="108.2" y="190.4">M3</text>
<text x="350.4" y="186.9">GPMC_AD15</text>
<text x="25.5" y="197.5">J14</text>
<text x="36.8" y="192.2">MII1_RX_DV</text>
<text x="86.5" y="192.2">LCD_DATA15</text>
<text x="108.2" y="197.5">F1</text>
<text x="344.7" y="193.9">GPMC_ADVN_ALE</text>
<text x="345.1" y="197.5">GPMC_BEN0_CLE</text>
<text x="371.3" y="192.2">M1</text>
<text x="371.3" y="195.7">N3</text>
<text x="24.8" y="201">D13</text>
<text x="36.8" y="199.2">RMII1_REF_CLK</text>
<text x="36.8" y="202.8">MDC</text>
<text x="87.7" y="202.8">LCD_VSYNC</text>
<text x="89.6" y="199.2">LCD_PCLK</text>
<text x="108.2" y="201">F3</text>
<text x="351.1" y="201">GPMC_WEN</text>
<text x="371.3" y="199.3">N2</text>
<text x="371.3" y="202.8">N1</text>
<text x="25.1" y="204.6">E13</text>
<text x="36.8" y="206.3">MDIO</text>
<text x="81.2" y="209.8">LCD_AC_BIAS_EN</text>
<text x="87.6" y="206.3">LCD_HSYNC</text>
<text x="108.2" y="208.1">E1</text>
<text x="108.2" y="204.6">F2</text>
<text x="345.8" y="204.5">GPMC_OEN_REN</text>
</g>
</svg>
